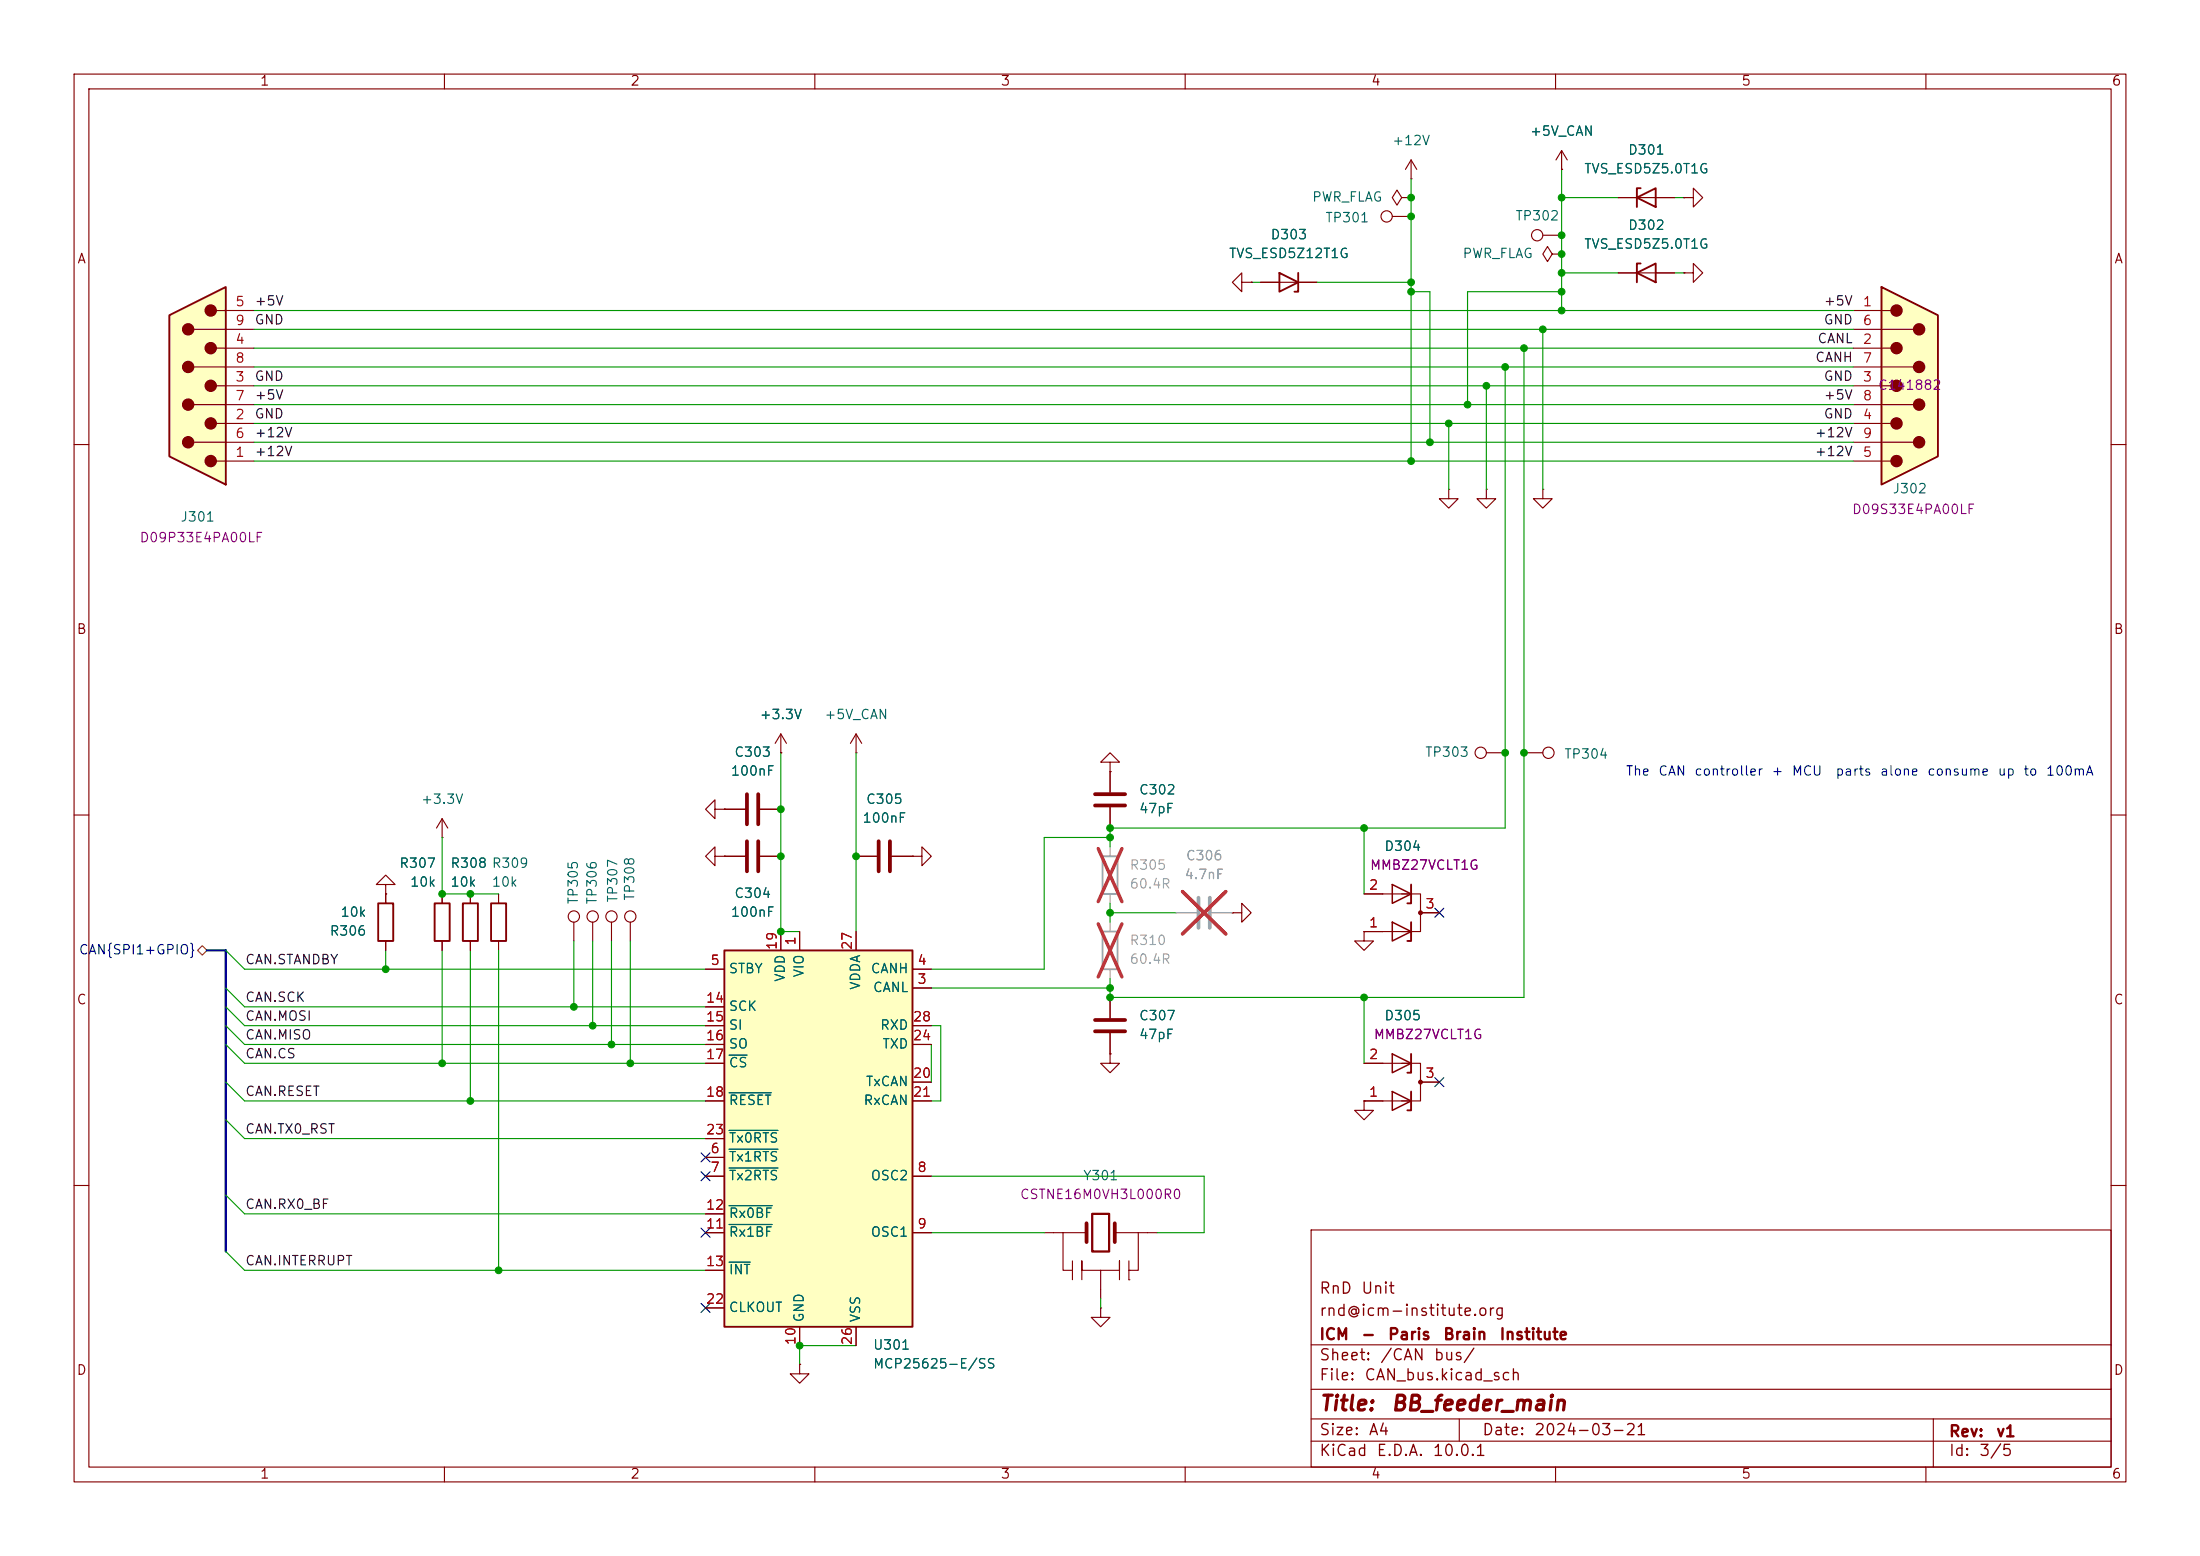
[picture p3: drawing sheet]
<svg xmlns="http://www.w3.org/2000/svg" width="297mm" height="210mm" viewBox="0 0 297 210" stroke-linecap="round" stroke-linejoin="round" font-family="sans-serif">
<g fill="none" stroke="#840000" stroke-width=".15">
<path d="M10 10h277v190h-277zM12 12h273v186h-273zM60 10v2M110 10v2M160 10v2M210 10v2M260 10v2M227.3 36.8h1.3v-1.2l1.3 1.2-1.3 1.3v-1.3M227.3 36.8h.1M10 60h2M285 60h2M10 110h2"/>
<path d="M149.9 104.1v2.8M149.9 109v2.8M285 110h2M184.1 125.7h6.4M184.1 120.7h6.4M189.2 120.7h2.6v5h-2.6M191.8 123.2h2.5M184.1 148.6h6.4M184.1 143.5h6.4M189.2 143.5h2.6v5.1h-2.6M191.8 146.1h2.5M10 160h2"/>
<path d="M177 166h108v32h-108zM285 160h2M60 198v2M110 198v2M160 198v2M177 194.5h108M177 191.5h108M177 187.5h108M177 181.5h108M197 191.5v3M210 198v2M260 198v2"/>
<path d="M261 191.5v6.5"/>
</g>
<path d="M190.5 119.4v2.5h-.5M190.5 124.5v2.5h-.5M190.5 147.3v2.6h-.5M190.5 142.2v2.6h-.5" fill="none" stroke="#840000" stroke-width=".25"/>
<g fill="#840000" stroke="#840000" stroke-width=".15">
<circle cx="191.8" cy="146" r=".25"/>
<circle cx="191.8" cy="123.2" r=".25"/>
</g>
<path d="M188 119.4l2.5 1.3-2.5 1.2zM188 124.5l2.5 1.2-2.5 1.3zM188 147.3l2.5 1.3-2.5 1.3zM188 142.2l2.5 1.3-2.5 1.3z" fill="none" stroke="#840000" stroke-width=".2"/>
<path d="M147.8 107.2h4.1M147.8 108.7h4.1" fill="none" stroke="#840000" stroke-width=".51"/>
<path d="M254 38.7l7.6 3.8v19.1l-7.6 3.8z" fill="#ffffc2"/>
<g fill="none" stroke="#840000" stroke-width=".15">
<path d="M250.2 59.7h8.1M250.2 57.2h5.1M250.2 54.6h8.1M250.2 52.1h5.1M250.2 49.5h8.1M250.2 47h5.1M250.2 44.5h8.1M250.2 41.9h5.1M250.2 62.2h5.1M96.5 115.6v-1.3l-1.3 1.3 1.3 1.2v-1.2h1.3M97.8 115.6h.1M97.8 115.6h2.8"/>
<path d="M102.6 115.6h2.8M115.6 115.6h2.8M120.4 115.6h2.8M123.2 115.6h1.3v-1.3l1.2 1.3-1.2 1.2v-1.2M123.2 115.6h.1"/>
</g>
<path d="M254 38.7l7.6 3.8v19.1l-7.6 3.8z" fill="none" stroke="#840000" stroke-width=".25"/>
<g fill="#840000" stroke="#840000" stroke-width=".15">
<circle cx="256" cy="62.2" r=".76"/>
<circle cx="256" cy="57.1" r=".76"/>
<circle cx="256" cy="52.1" r=".76"/>
<circle cx="256" cy="47" r=".76"/>
<circle cx="256" cy="41.9" r=".76"/>
<circle cx="259.1" cy="59.7" r=".76"/>
<circle cx="259.1" cy="54.6" r=".76"/>
<circle cx="259.1" cy="49.5" r=".76"/>
<circle cx="259.1" cy="44.4" r=".76"/>
</g>
<path d="M100.8 113.5v4.1M102.4 113.5v4.1M118.6 113.5v4.1M120.1 113.5v4.1" fill="none" stroke="#840000" stroke-width=".51"/>
<path d="M161.8 121.2v4M163.3 121.2v4" fill="none" stroke="#a1a1a1" stroke-width=".51"/>
<path d="M149.9 124.5v1.2M149.9 130.8v1.3M158.7 123.2h2.8M163.6 123.2h2.8" fill="none" stroke="#a1a1a1" stroke-width=".15"/>
<path d="M148.3 124.7l3.2 7.2M151.5 124.7l-3.2 7.2M159.6 120.3l5.9 5.7M165.5 120.3l-5.9 5.7" fill="none" stroke="#e12e31" stroke-width=".46"/>
<path d="M148.8 125.7h2.1v5.1h-2.1z" fill="none" stroke="#a1a1a1" stroke-width=".25"/>
<path d="M97.8 128.3h25.4v50.8h-25.4z" fill="#ffffc2"/>
<path d="M97.8 128.3h25.4v50.8h-25.4z" fill="none" stroke="#840000" stroke-width=".25"/>
<g fill="none" stroke="#840000" stroke-width=".15">
<path d="M210.8 22.9h.1M210.8 20.3l-.7 1.3M210.8 20.3l.8 1.3M210.8 20.3v2.6M227.3 26.7h1.3v-1.3l1.3 1.3-1.3 1.2v-1.2M227.3 26.7h.1M105.4 99.1v2.5M105.4 99.1l-.8 1.2M105.4 99.1l.8 1.2M115.6 99.1v2.5M115.6 99.1l-.8 1.2M115.6 99.1l.7 1.2"/>
<path d="M59.7 113h.1M59.7 110.5l-.8 1.3M59.7 110.5l.8 1.3M59.7 110.5v2.5M97.8 109.2h2.8M102.6 109.2h2.8M105.4 101.6h.1M115.6 101.6h.1M149.9 102.9h1.2l-1.2-1.3-1.3 1.3h1.3v1.2M149.9 104.1h.1M95.2 130.8h2.6M95.2 135.9h2.6"/>
<path d="M95.2 138.4h2.6M105.4 125.7v2.6M107.9 125.7v2.6M115.6 125.7v2.6M123.2 133.4h2.5M123.2 130.8h2.5M123.2 138.4h2.5M149.9 134.6v2.8M149.9 139.4v2.8M166.4 123.2h1.2v-1.3l1.3 1.3-1.3 1.3v-1.3M166.4 123.2h.1M95.2 156.2h2.6"/>
<path d="M95.2 158.8h2.6M95.2 141h2.6M95.2 143.5h2.6M95.2 148.6h2.6M95.2 153.7h2.6M123.2 158.8h2.5M123.2 141h2.5M123.2 148.6h2.5M123.2 146.1h2.5M149.9 142.2v1.3h1.2l-1.2 1.3-1.3-1.3h1.3M149.9 142.2h.1M95.2 166.4h2.6"/>
<path d="M95.2 163.8h2.6M95.2 171.5h2.6M95.2 176.5h2.6M107.9 179.1v2.5M115.6 179.1v2.5M123.2 166.4h2.5M107.9 184.2v1.2h1.3l-1.3 1.3-1.2-1.3h1.2M107.9 184.2h.1"/>
</g>
<path d="M98.4 155.1h6.6M98.4 157.6h6.6M98.4 142.4h2.5M98.4 147.5h5.7M98.4 152.6h6.6M98.4 165.3h5.8M98.4 162.7h5.8M98.4 170.3h2.9" fill="none" stroke="#006464" stroke-width=".15"/>
<path d="M100.8 107.2v4.1M102.4 107.2v4.1M147.8 137.7h4.1M147.8 139.2h4.1" fill="none" stroke="#840000" stroke-width=".51"/>
<path d="M22.9 42.5l7.6-3.8v26.7l-7.6-3.8z" fill="#ffffc2"/>
<g fill="none" stroke="#840000" stroke-width=".15">
<path d="M167.6 38.1v-1.3l-1.2 1.3 1.2 1.3v-1.3h1.3M168.9 38.1h.1M170.2 38.1h7.6M188 29.2h2.5M189.2 26.7l-.6-1-.6 1 .6 1 .6-1h1.3M190.5 26.7h.1M190.5 24.1h.1M190.5 21.6l-.8 1.3M190.5 21.6l.8 1.3M190.5 21.6v2.5M208.3 31.8h2.5M209.5 34.3l-.6-1-.6 1 .6 1 .6-1h1.3"/>
<path d="M210.8 34.3h.1M210.8 22.9h.1M218.4 26.7h7.7M218.4 36.8h7.7M227.3 36.8h.1M227.3 26.7h.1M26.2 44.5h8.1M26.2 49.5h8.1M26.2 54.6h8.1M26.2 59.7h8.1M29.2 41.9h5.1M29.2 47h5.1"/>
<path d="M29.2 52.1h5.1M29.2 57.2h5.1M29.2 62.2h5.1M195.6 66v1.3h1.2l-1.2 1.3-1.3-1.3h1.3M195.6 66h.1M200.7 66v1.3h1.2l-1.2 1.3-1.3-1.3h1.3M200.7 66h.1M208.3 66v1.3h1.2l-1.2 1.3-1.3-1.3h1.3M208.3 66h.1M52.1 119.4h1.2l-1.2-1.3-1.3 1.3h1.3v1.3M96.5 109.2v-1.2l-1.3 1.2 1.3 1.3v-1.3h1.3M97.8 109.2h.1"/>
<path d="M97.8 115.6h.1M97.8 115.6h2.8M97.8 109.2h2.8M102.6 115.6h2.8M102.6 109.2h2.8M105.4 101.6h.1M115.6 115.6h2.8M120.4 115.6h2.8M123.2 115.6h.1M149.9 104.1h.1M149.9 104.1v2.8M149.9 109v2.8"/>
<path d="M200.7 101.6h2.5M205.7 101.6h2.6M52.1 120.7h.1M52.1 120.7v1.2M52.1 127v1.3M59.7 120.7v1.2M59.7 127v1.3M63.5 120.7v1.2M63.5 127v1.3M67.3 120.7v1.2M67.3 127v1.3M77.5 124.5v2.5"/>
<path d="M80 124.5v2.5M82.5 124.5v2.5M85.1 124.5v2.5M95.2 130.8h2.6M95.2 135.9h2.6M95.2 138.4h2.6M105.4 125.7v2.6M107.9 125.7v2.6M115.6 125.7v2.6M123.2 133.4h2.5M123.2 130.8h2.5M123.2 138.4h2.5"/>
<path d="M149.9 134.6v2.8M149.9 139.4v2.8M166.4 123.2h.1M184.1 125.7v1.3h1.3l-1.3 1.3-1.2-1.3h1.2M184.1 125.7h.1M184.1 125.7h2.6M184.1 120.7h2.6M191.8 123.2h2.5M95.2 156.2h2.6M95.2 158.8h2.6M95.2 141h2.6M95.2 143.5h2.6"/>
<path d="M95.2 148.6h2.6M95.2 153.7h2.6M123.2 158.8h2.5M123.2 141h2.5M123.2 148.6h2.5M123.2 146.1h2.5M149.9 142.2h.1M184.1 148.6v1.3h1.3l-1.3 1.2-1.2-1.2h1.2M184.1 148.6h.1M184.1 143.5h2.6M184.1 148.6h2.6M191.8 146.1h2.5"/>
<path d="M95.2 166.4h2.6M95.2 171.5h2.6M95.2 163.8h2.6M95.2 176.5h2.6M107.9 179.1v2.5M115.6 179.1v2.5M123.2 166.4h2.5M141 166.4h5.7M143.5 166.4v5.1h1.3M144.8 170.2v2.5M148.6 176.5v1.3h1.3l-1.3 1.3-1.3-1.3h1.3M148.6 176.5h.1"/>
<path d="M148.6 171.5h-2.6v-1.3v2.5M148.6 171.5h2.5v-1.3v2.5M148.6 171.5v3.8M150.5 166.4h5.7M152.4 171.5h.1M152.4 172.7h.1M152.4 170.2v2.5M153.7 166.4v5.1h-1.3M107.9 184.2h.1"/>
<circle cx="187.2" cy="29.2" r=".76"/>
<circle cx="207.5" cy="31.7" r=".76"/>
<circle cx="199.9" cy="101.6" r=".76"/>
<circle cx="209" cy="101.6" r=".76"/>
<circle cx="77.5" cy="123.7" r=".76"/>
<circle cx="80" cy="123.7" r=".76"/>
<circle cx="82.5" cy="123.7" r=".76"/>
<circle cx="85.1" cy="123.7" r=".76"/>
</g>
<path d="M172.7 36.8l2.6 1.3-2.6 1.3zM175.3 36.8v2.6h-.5M221 26.7l2.5-1.3v2.5zM221 36.8l2.5-1.2v2.5zM221.5 25.4h-.5v2.5M221.5 35.6h-.5v2.5M22.9 42.5l7.6-3.8v26.7l-7.6-3.8zM51.1 121.9h2v5.1h-2zM58.7 121.9h2v5.1h-2zM62.5 121.9h2v5.1h-2zM66.3 121.9h2v5.1h-2z" fill="none" stroke="#840000" stroke-width=".25"/>
<g fill="#840000" stroke="#840000" stroke-width=".15">
<circle cx="28.4" cy="41.9" r=".76"/>
<circle cx="28.4" cy="47" r=".76"/>
<circle cx="28.4" cy="52.1" r=".76"/>
<circle cx="28.4" cy="57.1" r=".76"/>
<circle cx="28.4" cy="62.2" r=".76"/>
<circle cx="25.4" cy="44.4" r=".76"/>
<circle cx="25.4" cy="49.5" r=".76"/>
<circle cx="25.4" cy="54.6" r=".76"/>
<circle cx="25.4" cy="59.7" r=".76"/>
</g>
<path d="M146.7 165.1v2.5M150.5 165.1v2.5" fill="none" stroke="#840000" stroke-width=".51"/>
<path d="M147.4 163.8h2.3v5.1h-2.3z" fill="none" stroke="#840000" stroke-width=".3"/>
<path d="M148.8 115.6h2.1v5.1h-2.1z" fill="none" stroke="#a1a1a1" stroke-width=".25"/>
<path d="M149.9 114.3v1.3M149.9 120.7v1.2M158.7 123.2h2.8M163.6 123.2h2.8" fill="none" stroke="#a1a1a1" stroke-width=".15"/>
<path d="M148.3 114.5l3.2 7.2M151.5 114.5l-3.2 7.2M159.6 120.3l5.9 5.7M165.5 120.3l-5.9 5.7" fill="none" stroke="#e12e31" stroke-width=".46"/>
<path d="M26.7 128.3l.6-.7 .6 .7-.6 .6z" fill="none" stroke="#725600" stroke-width=".15"/>
<path d="M27.9 128.3h2.6v40.6" fill="none" stroke="#000084" stroke-width=".3"/>
<g fill="none" stroke="#009600" stroke-width=".15">
<path d="M168.9 38.1h1.3M177.8 38.1h12.7M190.5 39.4h2.5v20.3M190.5 24.1v38.1M210.8 22.9v19M210.8 36.8h7.6M210.8 39.4h-12.7v15.2M210.8 26.7h7.6M226.1 36.8h1.2M226.1 26.7h1.2M34.3 41.9h215.9M34.3 49.5h215.9"/>
<path d="M34.3 44.5h215.9M34.3 52.1h215.9M34.3 47h215.9M34.3 59.7h215.9M34.3 54.6h215.9M34.3 57.2h215.9M195.6 57.2v8.8M200.7 52.1v13.9M203.2 49.5v62.3h-53.3v2.5M205.7 47v87.6h-55.8v-2.5M208.3 44.5v21.5M34.3 62.2h215.9"/>
<path d="M59.7 113v7.7h7.6M105.4 101.6v24.1h2.5M115.6 101.6v24.1M149.9 113h-8.9v17.8h-15.3M184.1 111.8v8.9M30.5 128.3l2.5 2.5h62.2M30.5 133.4l2.5 2.5h62.2M30.5 135.9l2.5 2.5h62.2M30.5 138.4l2.5 2.6h62.2M52.1 128.3v2.5M59.7 128.3v15.2M63.5 128.3v20.3"/>
<path d="M67.3 128.3v43.2M77.5 127v8.9M80 127v11.4M82.5 127v14M85.1 127v16.5M125.7 133.4h24.2M125.7 138.4h1.3v10.2h-1.3M149.9 121.9v2.6M149.9 123.2h8.8M184.1 134.6v8.9M30.5 146.1l2.5 2.5h62.2M30.5 141l2.5 2.5h62.2"/>
<path d="M30.5 151.1l2.5 2.6h62.2M125.7 141v5.1M125.7 158.8h36.9v7.6h-6.4M30.5 168.9l2.5 2.6h62.2M30.5 161.3l2.5 2.5h62.2M125.7 166.4h15.3M148.6 175.3v1.2M115.6 181.6h-7.7v2.6"/>
</g>
<path d="M193.7 122.6l1.2 1.2M194.9 122.6l-1.2 1.2M94.6 155.6l1.3 1.2M94.6 158.1l1.3 1.3M95.9 155.6l-1.3 1.2M95.9 158.1l-1.3 1.3M193.7 145.4l1.2 1.3M194.9 145.4l-1.2 1.3M94.6 165.8l1.3 1.2M94.6 175.9l1.3 1.2M95.9 165.8l-1.3 1.2M95.9 175.9l-1.3 1.2" fill="none" stroke="#000084" stroke-width=".15"/>
<path d="M98.4 155.1h6.6M98.4 157.6h6.6M98.4 142.4h2.5M98.4 147.5h5.7M98.4 152.6h6.6M98.4 165.3h5.8M98.4 162.7h5.8M98.4 170.3h2.9" fill="none" stroke="#006464" stroke-width=".15"/>
<g fill="#009600" stroke="#009600" stroke-width=".14">
<circle cx="203.2" cy="49.5" r=".46"/>
<circle cx="208.3" cy="44.5" r=".46"/>
<circle cx="205.7" cy="47" r=".46"/>
<circle cx="210.8" cy="41.9" r=".46"/>
<circle cx="203.2" cy="101.6" r=".46"/>
<circle cx="205.7" cy="101.6" r=".46"/>
<circle cx="59.7" cy="143.5" r=".46"/>
<circle cx="85.1" cy="143.5" r=".46"/>
<circle cx="63.5" cy="148.6" r=".46"/>
<circle cx="77.5" cy="135.9" r=".46"/>
<circle cx="80" cy="138.4" r=".46"/>
<circle cx="67.3" cy="171.5" r=".46"/>
<circle cx="82.5" cy="141" r=".46"/>
<circle cx="107.9" cy="181.6" r=".46"/>
<circle cx="149.9" cy="111.8" r=".46"/>
<circle cx="149.9" cy="113" r=".46"/>
<circle cx="149.9" cy="134.6" r=".46"/>
<circle cx="149.9" cy="123.2" r=".46"/>
<circle cx="149.9" cy="133.4" r=".46"/>
<circle cx="210.8" cy="39.4" r=".46"/>
<circle cx="210.8" cy="36.8" r=".46"/>
<circle cx="210.8" cy="34.3" r=".46"/>
<circle cx="210.8" cy="26.7" r=".46"/>
<circle cx="210.8" cy="31.8" r=".46"/>
<circle cx="52.1" cy="130.8" r=".46"/>
<circle cx="105.4" cy="109.2" r=".46"/>
<circle cx="105.4" cy="115.6" r=".46"/>
<circle cx="105.4" cy="125.7" r=".46"/>
<circle cx="63.5" cy="120.7" r=".46"/>
<circle cx="184.1" cy="134.6" r=".46"/>
<circle cx="184.1" cy="111.8" r=".46"/>
<circle cx="115.6" cy="115.6" r=".46"/>
<circle cx="59.7" cy="120.7" r=".46"/>
<circle cx="193" cy="59.7" r=".46"/>
<circle cx="190.5" cy="62.2" r=".46"/>
<circle cx="198.1" cy="54.6" r=".46"/>
<circle cx="200.7" cy="52.1" r=".46"/>
<circle cx="195.6" cy="57.2" r=".46"/>
<circle cx="190.5" cy="38.1" r=".46"/>
<circle cx="190.5" cy="29.2" r=".46"/>
<circle cx="190.5" cy="39.4" r=".46"/>
<circle cx="190.5" cy="26.7" r=".46"/>
</g>
<g font-size="2" fill="#840000">
<text x="178" y="190.9">Title:</text>
<text x="187.7" y="190.9">BB_feeder_main</text>
</g>
<g font-size="1.5" fill="#840000">
<text x="178" y="178">rnd@icm-institute.org</text>
<text x="178" y="175">RnD</text>
<text x="183.7" y="175">Unit</text>
<text x="178" y="184">Sheet:</text>
<text x="178" y="181.2">ICM</text>
<text x="183.7" y="181.2">-</text>
<text x="186.2" y="184">/CAN</text>
<text x="187.3" y="181.2">Paris</text>
<text x="193.5" y="184">bus/</text>
<text x="194.7" y="181.2">Brain</text>
<text x="202.3" y="181.2">Institute</text>
<text x="178" y="186.7">File:</text>
<text x="184.1" y="186.7">CAN_bus.kicad_sch</text>
<text x="178" y="196.9">KiCad</text>
<text x="178" y="194.1">Size:</text>
<text x="184.7" y="194.1">A4</text>
<text x="185.7" y="196.9">E.D.A.</text>
<text x="193.3" y="196.9">10.0.1</text>
<text x="200" y="194.1">Date:</text>
<text x="207" y="194.1">2024-03-21</text>
<text x="263" y="194.3">Rev:</text>
<text x="263" y="196.9">Id:</text>
<text x="267.1" y="196.9">3/5</text>
<text x="269.4" y="194.3">v1</text>
</g>
<g font-size="1.3" fill="#840000">
<text x="35" y="11.9">1</text>
<text x="85" y="11.9">2</text>
<text x="135" y="11.9">3</text>
<text x="185" y="11.9">4</text>
<text x="235" y="11.9">5</text>
<text x="285" y="11.9">6</text>
<text x="10.3" y="35.9">A</text>
<text x="285.3" y="35.9">A</text>
<text x="10.3" y="85.9">B</text>
<text x="285.3" y="85.9">B</text>
<text x="10.3" y="135.9">C</text>
<text x="285.3" y="135.9">C</text>
<text x="10.3" y="185.9">D</text>
<text x="285.3" y="185.9">D</text>
<text x="35" y="199.9">1</text>
<text x="85" y="199.9">2</text>
<text x="135" y="199.9">3</text>
<text x="185" y="199.9">4</text>
<text x="235" y="199.9">5</text>
<text x="285" y="199.9">6</text>
</g>
<g font-size="1.3" fill="#006464">
<text x="187.9" y="19.9">+12V</text>
<text x="206.5" y="18.6">+5V_CAN</text>
<text x="213.8" y="23.7">TVS_ESD5Z5.0T1G</text>
<text x="219.7" y="21.2">D301</text>
<text x="177" y="27.5">PWR_FLAG</text>
<text x="165.8" y="35.2">TVS_ESD5Z12T1G</text>
<text x="171.4" y="32.6">D303</text>
<text x="178.8" y="30.3">TP301</text>
<text x="197.4" y="35.2">PWR_FLAG</text>
<text x="204.5" y="30.1">TP302</text>
<text x="213.8" y="33.9">TVS_ESD5Z5.0T1G</text>
<text x="219.7" y="31.3">D302</text>
<text x="24.3" y="70.7">J301</text>
<text x="255.4" y="66.9">J302</text>
<text x="102.5" y="97.4">+3.3V</text>
<text x="111.2" y="97.4">+5V_CAN</text>
<text x="98.6" y="105">100nF</text>
<text x="99" y="102.5">C303</text>
<text x="153.7" y="107.5">C302</text>
<text x="192.3" y="102.5">TP303</text>
<text x="211.1" y="102.7">TP304</text>
<text x="56.7" y="108.8">+3.3V</text>
<text x="116.3" y="111.4">100nF</text>
<text x="116.8" y="108.8">C305</text>
<text x="153.7" y="110.1">47pF</text>
<text x="53.8" y="117.4">R307</text>
<text x="55.3" y="120">10k</text>
<text x="60.7" y="117.4">R308 R309</text>
<text x="60.7" y="120">10k</text>
<text x="60.7" y="117.4">R308</text>
<text x="66.3" y="120">10k</text>
<text x="186.8" y="115.2">D304</text>
<text x="45.9" y="124.1">10k</text>
<text x="78.3" y="122.2" transform="rotate(-90 78.3 122.2)">TP305</text>
<text x="80.9" y="122.2" transform="rotate(-90 80.9 122.2)">TP306</text>
<text x="83.7" y="121.9" transform="rotate(-90 83.7 121.9)">TP307</text>
<text x="86" y="121.7" transform="rotate(-90 86 121.7)">TP308</text>
<text x="98.6" y="124.1">100nF</text>
<text x="99" y="121.5">C304</text>
<text x="44.4" y="126.6">R306</text>
<text x="98.3" y="131.7">STBY</text>
<text x="117.5" y="131.7">CANH</text>
<text x="98.3" y="136.8">SCK</text>
<text x="106.3" y="132.6" transform="rotate(-90 106.3 132.6)">VDD</text>
<text x="108.8" y="132" transform="rotate(-90 108.8 132)">VIO</text>
<text x="116.4" y="133.7" transform="rotate(-90 116.4 133.7)">VDDA</text>
<text x="117.8" y="134.2">CANL</text>
<text x="98.3" y="139.3">SI</text>
<text x="98.3" y="141.8">SO</text>
<text x="118.7" y="139.3">RXD</text>
<text x="119" y="141.8">TXD</text>
<text x="153.7" y="138">C307</text>
<text x="153.7" y="140.6">47pF</text>
<text x="186.8" y="138">D305</text>
<text x="98.3" y="144.4">CS</text>
<text x="98.3" y="149.5">RESET</text>
<text x="116.5" y="149.5">RxCAN</text>
<text x="116.8" y="146.9">TxCAN</text>
<text x="98.3" y="154.5">Tx0RTS</text>
<text x="98.3" y="157.1">Tx1RTS</text>
<text x="98.3" y="159.6">Tx2RTS</text>
<text x="117.5" y="159.6">OSC2</text>
<text x="146.1" y="159.6">Y301</text>
<text x="98.3" y="167.2">Rx1BF</text>
<text x="98.3" y="164.7">Rx0BF</text>
<text x="117.5" y="167.2">OSC1</text>
<text x="98.3" y="172.3">INT</text>
<text x="98.3" y="177.4">CLKOUT</text>
<text x="108.8" y="178.6" transform="rotate(-90 108.8 178.6)">GND</text>
<text x="116.4" y="178.6" transform="rotate(-90 116.4 178.6)">VSS</text>
<text x="117.8" y="182.5">U301</text>
<text x="117.8" y="185">MCP25625-E/SS</text>
</g>
<g font-size="1.3" fill="#a90000">
<text x="31.7" y="41.7">5</text>
<text x="251.4" y="41.7">1</text>
<text x="31.7" y="46.7">4</text>
<text x="31.7" y="44.2">9</text>
<text x="251.4" y="46.7">2</text>
<text x="251.4" y="44.2">6</text>
<text x="31.7" y="51.8">3</text>
<text x="31.7" y="49.3">8</text>
<text x="251.4" y="51.8">3</text>
<text x="251.4" y="49.3">7</text>
<text x="31.7" y="56.9">2</text>
<text x="31.7" y="59.4">6</text>
<text x="31.7" y="54.4">7</text>
<text x="251.4" y="56.9">4</text>
<text x="251.4" y="54.4">8</text>
<text x="251.4" y="59.4">9</text>
<text x="31.7" y="62">1</text>
<text x="251.4" y="62">5</text>
<text x="184.7" y="125.5">1</text>
<text x="184.7" y="120.4">2</text>
<text x="192.3" y="122.9">3</text>
<text x="95.8" y="130.6">5</text>
<text x="105.2" y="128.3" transform="rotate(-90 105.2 128.3)">19</text>
<text x="107.7" y="127.7" transform="rotate(-90 107.7 127.7)">1</text>
<text x="115.3" y="128.3" transform="rotate(-90 115.3 128.3)">27</text>
<text x="123.8" y="130.6">4</text>
<text x="95.2" y="135.6">14</text>
<text x="123.8" y="133.1">3</text>
<text x="95.2" y="138.2">15</text>
<text x="95.2" y="140.7">16</text>
<text x="95.2" y="143.3">17</text>
<text x="123.1" y="140.7">24</text>
<text x="123.1" y="138.2">28</text>
<text x="184.7" y="143.3">2</text>
<text x="95.2" y="148.3">18</text>
<text x="123.1" y="145.8">20</text>
<text x="123.1" y="148.3">21</text>
<text x="184.7" y="148.3">1</text>
<text x="192.3" y="145.8">3</text>
<text x="95.2" y="153.4">23</text>
<text x="95.8" y="156">6</text>
<text x="95.8" y="158.5">7</text>
<text x="123.8" y="158.5">8</text>
<text x="95.2" y="166.1">11</text>
<text x="95.2" y="163.6">12</text>
<text x="123.8" y="166.1">9</text>
<text x="95.2" y="171.2">13</text>
<text x="95.2" y="176.3">22</text>
<text x="107.7" y="181.7" transform="rotate(-90 107.7 181.7)">10</text>
<text x="115.3" y="181.7" transform="rotate(-90 115.3 181.7)">26</text>
</g>
<g font-size="1.3" fill="#0f0f0f">
<text x="34.3" y="41.6">+5V</text>
<text x="246.1" y="41.6">+5V</text>
<text x="34.3" y="44.1">GND</text>
<text x="245.3" y="46.6">CANL</text>
<text x="246.1" y="44.1">GND</text>
<text x="34.3" y="51.7">GND</text>
<text x="245" y="49.2">CANH</text>
<text x="246.1" y="51.7">GND</text>
<text x="34.3" y="59.3">+12V</text>
<text x="34.3" y="54.3">+5V</text>
<text x="34.3" y="56.8">GND</text>
<text x="244.9" y="59.3">+12V</text>
<text x="246.1" y="56.8">GND</text>
<text x="246.1" y="54.3">+5V</text>
<text x="34.3" y="61.9">+12V</text>
<text x="244.9" y="61.9">+12V</text>
<text x="33" y="130.5">CAN.STANDBY</text>
<text x="33" y="135.5">CAN.SCK</text>
<text x="33" y="143.2">CAN.CS</text>
<text x="33" y="140.6">CAN.MISO</text>
<text x="33" y="138.1">CAN.MOSI</text>
<text x="33" y="148.2">CAN.RESET</text>
<text x="33" y="153.3">CAN.TX0_RST</text>
<text x="33" y="163.5">CAN.RX0_BF</text>
<text x="33" y="171.1">CAN.INTERRUPT</text>
</g>
<g font-size="1.3" fill="#840084">
<text x="253.4" y="52.9">C141882</text>
<text x="249.9" y="69.7">D09S33E4PA00LF</text>
<text x="18.8" y="73.5">D09P33E4PA00LF</text>
<text x="184.9" y="117.7">MMBZ27VCLT1G</text>
<text x="185.4" y="140.6">MMBZ27VCLT1G</text>
<text x="137.6" y="162.2">CSTNE16M0VH3L000R0</text>
</g>
<g font-size="1.3" fill="#0000c2">
<text x="219.4" y="105">The</text>
<text x="223.8" y="105">CAN</text>
<text x="228.6" y="105">controller</text>
<text x="239.1" y="105">+</text>
<text x="241.8" y="105">MCU</text>
<text x="247.7" y="105">parts</text>
<text x="253.7" y="105">alone</text>
<text x="260.1" y="105">consume</text>
<text x="269.6" y="105">up</text>
<text x="273.1" y="105">to</text>
<text x="276.1" y="105">100mA</text>
</g>
<g font-size="1.3" fill="#989898">
<text x="152.4" y="117.7">R305</text>
<text x="159.8" y="119">4.7nF</text>
<text x="160" y="116.4">C306</text>
<text x="152.4" y="120.2">60.4R</text>
<text x="152.4" y="127.9">R310</text>
<text x="152.4" y="130.4">60.4R</text>
</g>
<text font-size="1.3" fill="#000084" x="10.6" y="129.1">CAN{SPI1+GPIO}</text>
</svg>
